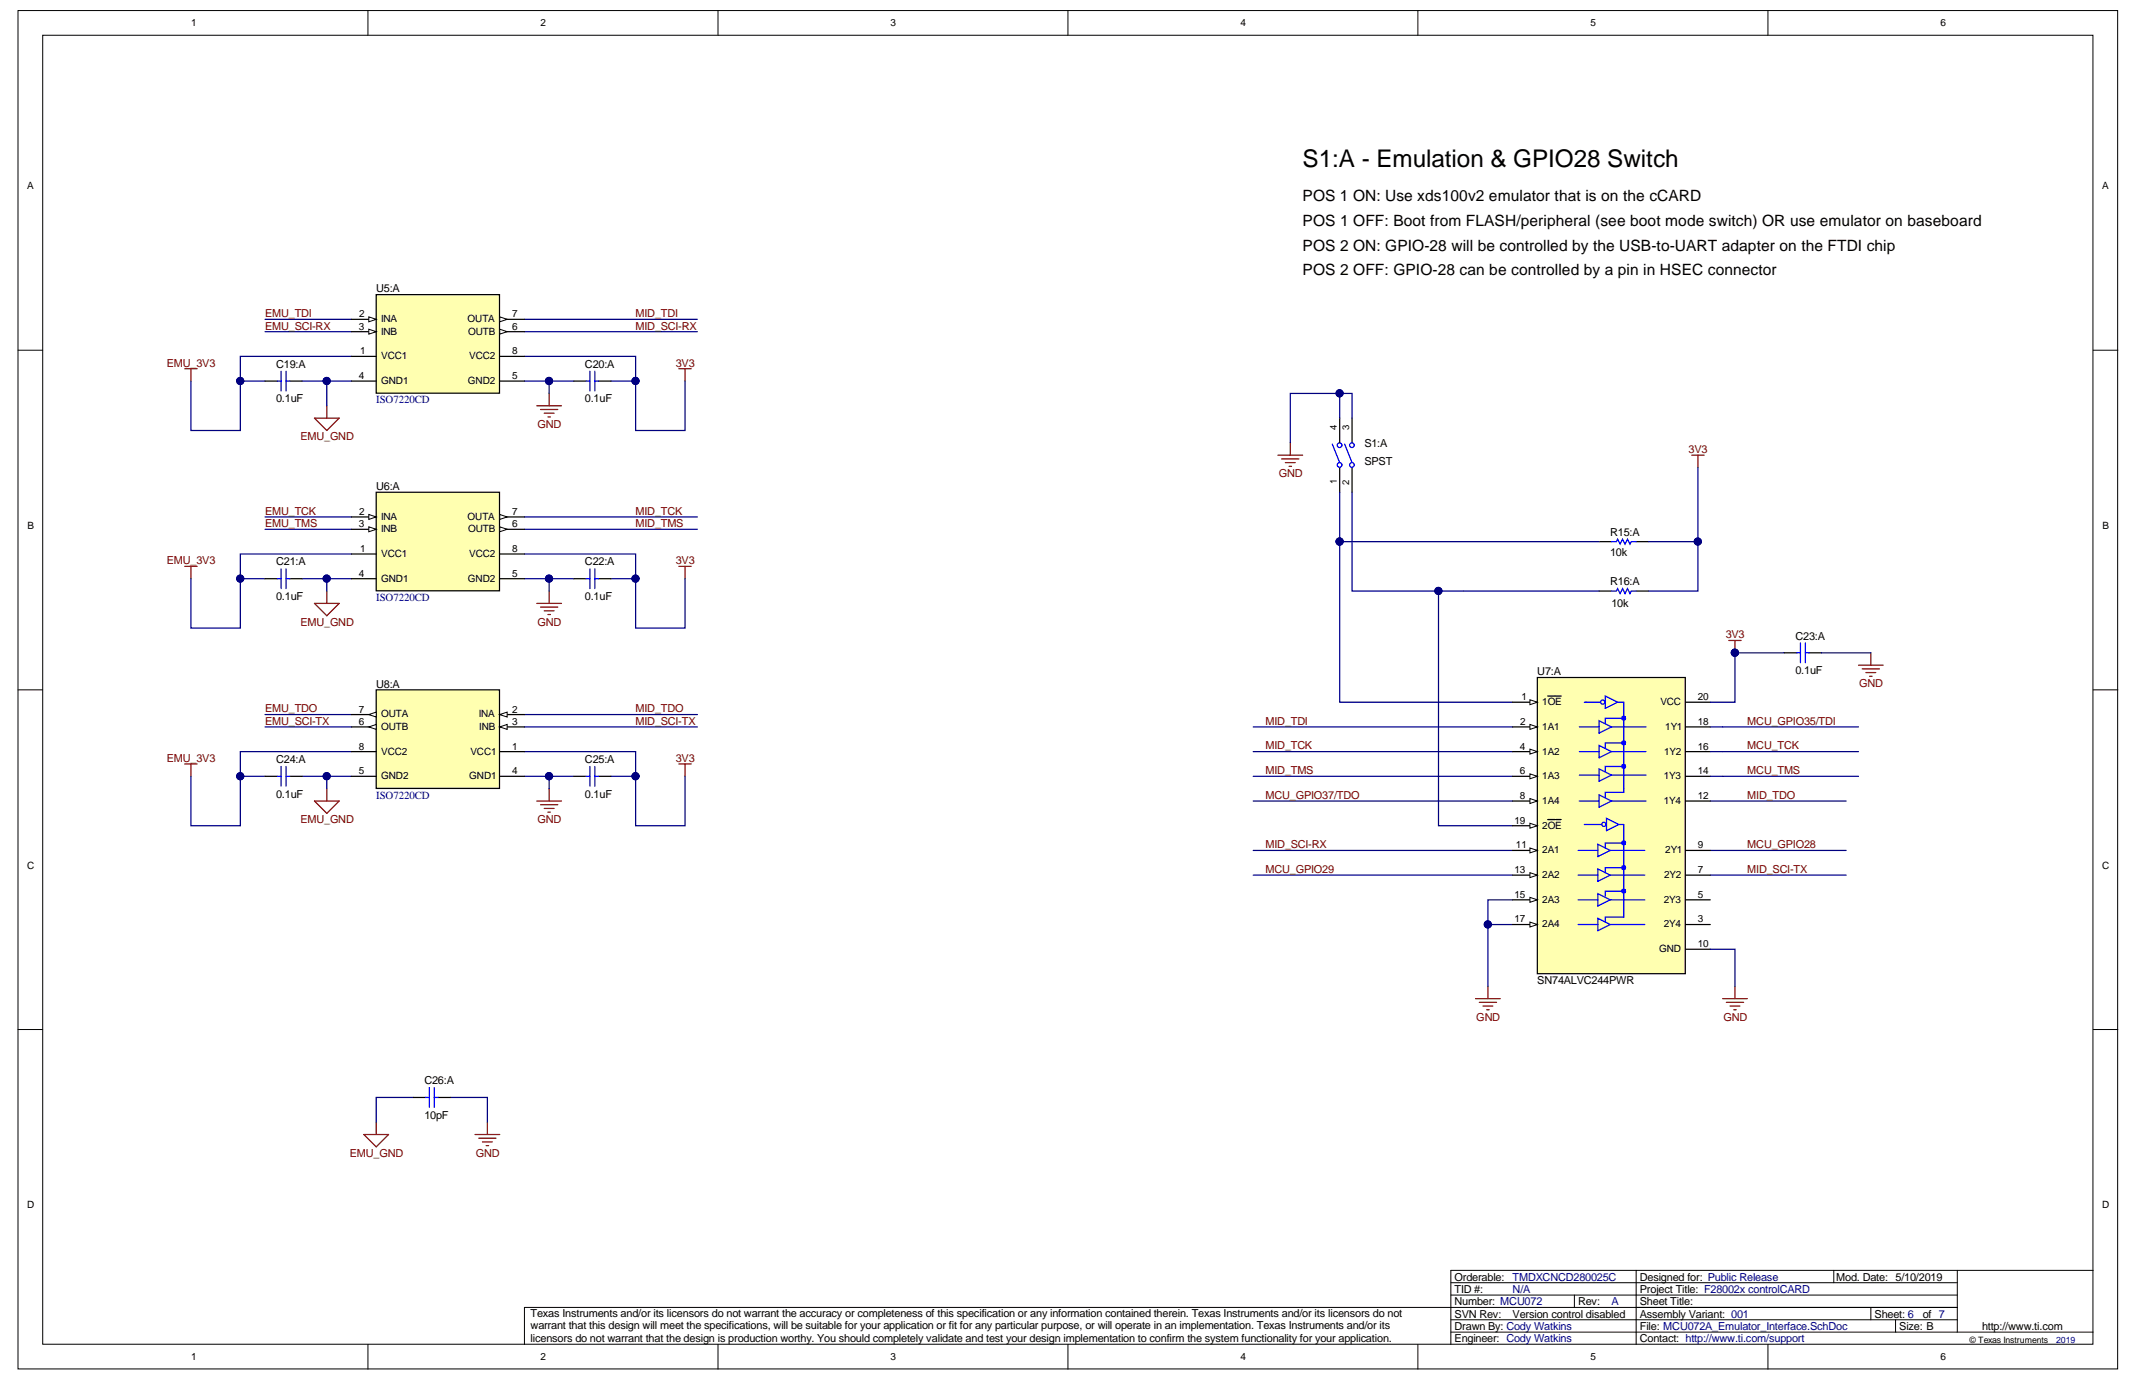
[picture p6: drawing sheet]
<svg xmlns="http://www.w3.org/2000/svg" width="432mm" height="279mm" viewBox="0 0 432 279" stroke-linecap="round" stroke-linejoin="round" font-family="sans-serif">
<g fill="#fff" stroke="#000" stroke-width=".2">
<path d="M3.6 2.1h424.1v274.3h-424.1z"/>
<path d="M8.6 7.1h414.1v264.3h-414.1z"/>
</g>
<g fill="none" stroke="#000" stroke-width=".2">
<path d="M74.3 2.1v5M145 2.1v5M215.7 2.1v5M286.4 2.1v5M357.1 2.1v5M3.6 70.7h5M422.7 70.7h5M3.6 139.3h5M422.7 139.3h5M3.6 207.9h5M422.7 207.9h5M293 259h102.3"/>
<path d="M330.4 256.5h-37.4v15M370.4 256.5v2.5M395.3 256.5v12.5M422.7 256.5h-92.3v15M74.3 271.5v5M145 271.5v5M215.7 271.5v5M286.4 271.5v5M293 269h129.7M293 266.5h102.3M293 261.5h102.3M318 261.5v2.5"/>
<path d="M357.1 271.5v5M377.8 264v2.5M382.8 266.5v2.5M395.3 264h-289.4v7.5"/>
</g>
<g fill="none" stroke="#800000" stroke-width=".25">
<path d="M37.3 74.5h2.5M38.6 74.5v2.4M110.9 79.4v2.5M137.1 74.5h2.5M138.4 74.5v2.4M63.5 84.4h5l-2.5 2.5zM66 81.9v2.5M108.4 81.9h5M109.2 82.7h3.5M109.9 83.4h2M110.7 84.2h.5M258.1 91.9h5"/>
<path d="M258.8 92.7h3.5M259.6 93.4h2M260.3 94.2h.5M260.6 89.4v2.5M341.7 91.9h2.5M342.9 91.9v2.5M37.3 114.4h2.5M38.6 114.4v2.5M66 119.3v2.5M110.9 119.3v2.5M137.1 114.4h2.5M138.4 114.4v2.5"/>
<path d="M63.5 121.8h5l-2.5 2.5zM108.4 121.8h5M109.2 122.6h3.5M109.9 123.3h2M110.7 124.1h.5M37.3 154.3h2.5M38.6 154.3v2.5M66 159.2v2.5M110.9 159.2v2.5M137.1 154.3h2.5M138.4 154.3v2.5M63.5 161.7h5l-2.5 2.5z"/>
<path d="M108.4 161.7h5M109.2 162.5h3.5M109.9 163.2h2M110.7 164h.5M300.5 199.1v2.5M298 201.6h5M298.8 202.4h3.5M299.5 203.1h2M300.3 203.9h.5M73.5 229.1h5l-2.5 2.5zM76 226.6v2.5M95.9 229.1h5"/>
<path d="M96.7 229.8h3.5M97.4 230.6h2M98.2 231.3h.5M98.4 226.6v2.5"/>
</g>
<g fill="none" stroke="#000080" stroke-width=".25">
<path d="M48.5 76.9h5M53.5 64.5h17.5M53.5 67h17.5M61 76.9h5M71 76.9h-5v5M71 72h-22.5v14.9h-9.9v-10M105.9 76.9h5v2.5M105.9 72h22.5v14.9h10v-10M105.9 64.5h34.9M105.9 67h34.9M110.9 76.9h5M123.4 76.9h5"/>
<path d="M270.6 79.4h2.5v5M270.6 84.4v-5h-10v10M273.1 99.4v19.9h49.9M342.9 94.4v15h-10M48.5 116.9h5M53.5 104.4h17.5M53.5 106.9h17.5M61 116.9h5M71 116.9h-5v2.4M71 111.9h-22.5v14.9h-9.9v-9.9M105.9 116.9h5v2.4M105.9 111.9h22.5v14.9h10v-9.9"/>
<path d="M105.9 104.4h34.9M105.9 106.9h34.9M110.9 116.9h5M123.4 116.9h5M270.6 109.4h52.4M290.5 119.3v47.4h15M342.9 109.4v9.9h-10M48.5 156.8h5M53.5 144.3h17.5M53.5 146.8h17.5M61 156.8h5M71 151.8h-22.5v14.9h-9.9v-9.9"/>
<path d="M71 156.8h-5v2.4M105.9 156.8h5v2.4M105.9 151.8h22.5v14.9h10v-9.9M105.9 144.3h34.9M105.9 146.8h34.9M110.9 156.8h5M123.4 156.8h5M253.1 146.8h52.4M253.1 151.8h52.4M253.1 156.8h52.4M347.9 146.8h27.4M347.9 151.8h27.4"/>
<path d="M347.9 156.8h27.4M253.1 176.7h52.4M253.1 171.7h52.4M253.1 161.7h52.4M345.4 176.7h27.5M345.4 171.7h27.5M345.4 161.7h27.5M305.5 186.7h-5v12.4M305.5 181.7h-5v5M83.5 221.6h-7.5v5M91 221.6h7.4v5"/>
</g>
<g fill="#000080" stroke="#000080" stroke-width=".2">
<circle cx="66" cy="76.9" r=".72"/>
<circle cx="66" cy="116.8" r=".72"/>
<circle cx="48.5" cy="76.9" r=".72"/>
<circle cx="48.5" cy="116.8" r=".72"/>
<circle cx="48.5" cy="156.7" r=".72"/>
<circle cx="66" cy="156.7" r=".72"/>
<circle cx="110.9" cy="76.9" r=".72"/>
<circle cx="110.9" cy="116.8" r=".72"/>
<circle cx="110.9" cy="156.7" r=".72"/>
<circle cx="128.3" cy="76.9" r=".72"/>
<circle cx="128.3" cy="116.8" r=".72"/>
<circle cx="128.3" cy="156.7" r=".72"/>
<circle cx="300.5" cy="186.7" r=".72"/>
<circle cx="290.5" cy="119.3" r=".72"/>
<circle cx="270.5" cy="79.4" r=".72"/>
<circle cx="270.5" cy="109.3" r=".72"/>
<circle cx="342.9" cy="109.3" r=".72"/>
</g>
<g fill="none" stroke="#000" stroke-width=".25">
<path d="M53.5 76.9h2.5M58.5 76.9h2.5M115.9 76.9h2.5M120.9 76.9h2.5M270.6 84.4v5M270.6 94.4v5M273.1 84.4v5M273.1 94.4v5M53.5 116.9h2.5M58.5 116.9h2.5M115.9 116.9h2.5M120.9 116.9h2.5"/>
<path d="M323 109.4h2.5M323 119.3h2.5M330.4 109.4h2.5M330.4 119.3h2.5M53.5 156.8h2.5M58.5 156.8h2.5M115.9 156.8h2.5M120.9 156.8h2.5"/>
</g>
<g fill="none" stroke="#00f" stroke-width=".25">
<path d="M56 76.9h.8M56.8 75v3.9M57.8 76.9h.7M57.8 75v3.9M118.4 76.9h.7M119.1 75v3.9M120.1 75v3.9M120.1 76.9h.8M269.1 89.7l1.5 3.7M271.6 89.7l1.5 3.7M56 116.9h.8M56.8 114.9v3.9"/>
<path d="M57.8 116.9h.7M57.8 114.9v3.9M118.4 116.9h.7M119.1 114.9v3.9M120.1 114.9v3.9M120.1 116.9h.8M325.5 109.4h1l.2-.5 .5 1 .5-1 .5 1 .5-1 .5 1 .2-.5h1M325.5 119.3h1l.2-.5 .5 1 .5-1 .5 1 .5-1 .5 1 .2-.5h1M56 156.8h.8M56.8 154.8v3.9M57.8 156.8h.7M57.8 154.8v3.9"/>
<path d="M118.4 156.8h.7M119.1 154.8v3.9M120.1 154.8v3.9M120.1 156.8h.8"/>
<circle cx="270.5" cy="93.9" r=".47"/>
<circle cx="270.5" cy="89.9" r=".47"/>
<circle cx="273" cy="93.9" r=".47"/>
<circle cx="273" cy="89.9" r=".47"/>
</g>
<path d="M76 139.3h24.9v19.9h-24.9z" fill="#ffffb0" stroke="#000" stroke-width=".25"/>
<path d="M100.9 151.8h5M100.9 144.3h5" fill="none" stroke="#000" stroke-width=".25"/>
<path d="M100.9 144.3l1.5-.5v1z" fill="#fff"/>
<path d="M100.9 144.3l1.5-.5v1z" fill="none" stroke="#000" stroke-width=".2"/>
<path d="M100.9 146.8h5" fill="none" stroke="#000" stroke-width=".25"/>
<path d="M100.9 146.8l1.5-.5v1z" fill="#fff"/>
<path d="M100.9 146.8l1.5-.5v1z" fill="none" stroke="#000" stroke-width=".2"/>
<path d="M71 156.8h5M71 146.8h5M100.9 156.8h5" fill="none" stroke="#000" stroke-width=".25"/>
<path d="M74.5 146.8l1.5-.5v1z" fill="#fff"/>
<path d="M74.5 146.8l1.5-.5v1z" fill="none" stroke="#000" stroke-width=".2"/>
<path d="M71 144.3h5" fill="none" stroke="#000" stroke-width=".25"/>
<path d="M74.5 144.3l1.5-.5v1z" fill="#fff"/>
<path d="M74.5 144.3l1.5-.5v1z" fill="none" stroke="#000" stroke-width=".2"/>
<path d="M71 151.8h5" fill="none" stroke="#000" stroke-width=".25"/>
<path d="M76 99.4h24.9v19.9h-24.9z" fill="#ffffb0" stroke="#000" stroke-width=".25"/>
<path d="M71 111.9h5M71 104.4h5" fill="none" stroke="#000" stroke-width=".25"/>
<path d="M74.5 103.9l1.5 .5-1.5 .5z" fill="#fff"/>
<path d="M74.5 103.9l1.5 .5-1.5 .5z" fill="none" stroke="#000" stroke-width=".2"/>
<path d="M71 106.9h5" fill="none" stroke="#000" stroke-width=".25"/>
<path d="M74.5 106.4l1.5 .5-1.5 .5z" fill="#fff"/>
<path d="M74.5 106.4l1.5 .5-1.5 .5z" fill="none" stroke="#000" stroke-width=".2"/>
<path d="M71 116.9h5M100.9 116.9h5M100.9 106.9h5" fill="none" stroke="#000" stroke-width=".25"/>
<path d="M100.9 106.4l1.5 .5-1.5 .5z" fill="#fff"/>
<path d="M100.9 106.4l1.5 .5-1.5 .5z" fill="none" stroke="#000" stroke-width=".2"/>
<path d="M100.9 104.4h5" fill="none" stroke="#000" stroke-width=".25"/>
<path d="M100.9 103.9l1.5 .5-1.5 .5z" fill="#fff"/>
<path d="M100.9 103.9l1.5 .5-1.5 .5z" fill="none" stroke="#000" stroke-width=".2"/>
<path d="M100.9 111.9h5" fill="none" stroke="#000" stroke-width=".25"/>
<path d="M76 59.5h24.9v19.9h-24.9z" fill="#ffffb0" stroke="#000" stroke-width=".25"/>
<path d="M71 72h5M71 64.5h5" fill="none" stroke="#000" stroke-width=".25"/>
<path d="M74.5 64l1.5 .5-1.5 .5z" fill="#fff"/>
<path d="M74.5 64l1.5 .5-1.5 .5z" fill="none" stroke="#000" stroke-width=".2"/>
<path d="M71 67h5" fill="none" stroke="#000" stroke-width=".25"/>
<path d="M74.5 66.5l1.5 .5-1.5 .5z" fill="#fff"/>
<path d="M74.5 66.5l1.5 .5-1.5 .5z" fill="none" stroke="#000" stroke-width=".2"/>
<path d="M71 76.9h5M100.9 76.9h5M100.9 67h5" fill="none" stroke="#000" stroke-width=".25"/>
<path d="M100.9 66.5l1.5 .5-1.5 .5z" fill="#fff"/>
<path d="M100.9 66.5l1.5 .5-1.5 .5z" fill="none" stroke="#000" stroke-width=".2"/>
<path d="M100.9 64.5h5" fill="none" stroke="#000" stroke-width=".25"/>
<path d="M100.9 64l1.5 .5-1.5 .5z" fill="#fff"/>
<path d="M100.9 64l1.5 .5-1.5 .5z" fill="none" stroke="#000" stroke-width=".2"/>
<path d="M100.9 72h5" fill="none" stroke="#000" stroke-width=".25"/>
<path d="M270.6 99.4v42.4h34.9" fill="none" stroke="#000080" stroke-width=".25"/>
<circle cx="270.5" cy="109.3" r=".72" fill="#000080" stroke="#000080" stroke-width=".2"/>
<path d="M310.5 136.8h29.9v59.8h-29.9z" fill="#ffffb0" stroke="#000" stroke-width=".25"/>
<path d="M305.5 141.8h5" fill="none" stroke="#000" stroke-width=".25"/>
<path d="M309 141.3l1.5 .5-1.5 .5z" fill="#fff"/>
<path d="M309 141.3l1.5 .5-1.5 .5z" fill="none" stroke="#000" stroke-width=".2"/>
<path d="M305.5 146.8h5M312.6 140.5h1.5M314.1 140.5h1.2" fill="none" stroke="#000" stroke-width=".25"/>
<path d="M309 146.3l1.5 .5-1.5 .5z" fill="#fff"/>
<path d="M309 146.3l1.5 .5-1.5 .5z" fill="none" stroke="#000" stroke-width=".2"/>
<path d="M305.5 151.8h5M340.4 186.7h5" fill="none" stroke="#000" stroke-width=".25"/>
<path d="M309 151.3l1.5 .5-1.5 .5z" fill="#fff"/>
<path d="M309 151.3l1.5 .5-1.5 .5z" fill="none" stroke="#000" stroke-width=".2"/>
<path d="M305.5 156.8h5M340.4 181.7h5" fill="none" stroke="#000" stroke-width=".25"/>
<path d="M309 156.3l1.5 .5-1.5 .5z" fill="#fff"/>
<path d="M309 156.3l1.5 .5-1.5 .5z" fill="none" stroke="#000" stroke-width=".2"/>
<path d="M305.5 161.7h5M340.4 176.7h5" fill="none" stroke="#000" stroke-width=".25"/>
<path d="M309 161.2l1.5 .5-1.5 .5z" fill="#fff"/>
<path d="M309 161.2l1.5 .5-1.5 .5z" fill="none" stroke="#000" stroke-width=".2"/>
<path d="M305.5 171.7h5M340.4 171.7h5M340.4 191.7h5" fill="none" stroke="#000" stroke-width=".25"/>
<path d="M309 171.2l1.5 .5-1.5 .5z" fill="#fff"/>
<path d="M309 171.2l1.5 .5-1.5 .5z" fill="none" stroke="#000" stroke-width=".2"/>
<path d="M305.5 176.7h5M340.4 161.7h5" fill="none" stroke="#000" stroke-width=".25"/>
<path d="M309 176.2l1.5 .5-1.5 .5z" fill="#fff"/>
<path d="M309 176.2l1.5 .5-1.5 .5z" fill="none" stroke="#000" stroke-width=".2"/>
<path d="M340.4 156.8h5M305.5 181.7h5" fill="none" stroke="#000" stroke-width=".25"/>
<path d="M309 181.2l1.5 .5-1.5 .5z" fill="#fff"/>
<path d="M309 181.2l1.5 .5-1.5 .5z" fill="none" stroke="#000" stroke-width=".2"/>
<path d="M340.4 151.8h5M305.5 186.7h5" fill="none" stroke="#000" stroke-width=".25"/>
<path d="M309 186.2l1.5 .5-1.5 .5z" fill="#fff"/>
<path d="M309 186.2l1.5 .5-1.5 .5z" fill="none" stroke="#000" stroke-width=".2"/>
<path d="M340.4 146.8h5M305.5 166.7h5" fill="none" stroke="#000" stroke-width=".25"/>
<path d="M309 166.2l1.5 .5-1.5 .5z" fill="#fff"/>
<path d="M309 166.2l1.5 .5-1.5 .5z" fill="none" stroke="#000" stroke-width=".2"/>
<path d="M360.4 131.8h2.5M365.4 131.8h2.5M340.4 141.8h5M312.6 165.5h1.5M314.1 165.5h1.2M83.5 221.6h2.5M88.5 221.6h2.5" fill="none" stroke="#000" stroke-width=".25"/>
<g fill="none" stroke="#00f" stroke-width=".25">
<path d="M362.9 131.8h.7M363.6 129.8v4M364.6 129.8v4M364.6 131.8h.8M319 146.8h4M319 151.8h4M319 156.5h4M320 141.8h3.2M323 145.5l2.5 1.3-2.5 1.2zM323 150.5l2.5 1.3-2.5 1.2zM323 155.3l2.5 1.2-2.5 1.3zM324.2 140.5l2.5 1.3-2.5 1.2z"/>
<path d="M325.5 146.8h6.9M325.5 151.8h6.9M325.5 156.5h6.9M326.7 141.8h1.2v18.2h-3.7v1M327.9 145h-3.7v1M327.9 150h-3.7v1M327.9 154.8h-3.7v1M318.7 171.7h4M318.7 176.7h4M319 161.7h4M320 166.5h3.5M322.7 170.5l2.5 1.2-2.5 1.3z"/>
<path d="M322.7 175.5l2.5 1.2-2.5 1.3zM323 160.5l2.5 1.2-2.5 1.3zM324.5 165.2l2.5 1.3-2.5 1.2zM325.2 171.7h7M325.2 176.7h7M325.5 161.7h6.9M327 166.5h.9v18.7h-3.7v1M327.9 170.2h-3.7v1M327.9 175.2h-3.7v1M327.9 179.9h-3.7v1M318.7 181.7h4M318.7 186.7h4"/>
<path d="M322.7 180.4l2.5 1.3-2.5 1.2zM322.7 185.4l2.5 1.3-2.5 1.2zM325.2 181.7h7M325.2 186.7h7M86.7 219.6v4M87.7 219.6v4M86 221.6h.7M87.7 221.6h.8"/>
<circle cx="323.7" cy="141.8" r=".42"/>
<circle cx="323.9" cy="166.5" r=".42"/>
</g>
<g fill="none" stroke="#00f" stroke-width=".75">
<circle cx="327.9" cy="145" r=".12"/>
<circle cx="327.9" cy="150" r=".12"/>
<circle cx="327.9" cy="154.7" r=".12"/>
<circle cx="327.9" cy="179.9" r=".12"/>
<circle cx="327.9" cy="175.2" r=".12"/>
<circle cx="327.9" cy="170.2" r=".12"/>
</g>
<path d="M349.2 129.3h2.4M350.4 129.3v2.5M375.3 134.3h5M376.1 135.1h3.5M376.8 135.8h2M377.6 136.6h.5M377.8 131.8v2.5M350.4 199.1v2.5M347.9 201.6h5M348.7 202.4h3.4M349.4 203.1h2M350.2 203.9h.5" fill="none" stroke="#800000" stroke-width=".25"/>
<circle cx="350.4" cy="131.8" r=".72" fill="#000080" stroke="#000080" stroke-width=".2"/>
<path d="M360.4 131.8h-10v10h-5M367.9 131.8h9.9M345.4 146.8h2.5M345.4 151.8h2.5M345.4 156.8h2.5M345.4 191.7h5v7.4" fill="none" stroke="#000080" stroke-width=".25"/>
<text font-size="4.9" x="263.1" y="33.8">S1:A - Emulation &amp; GPIO28 Switch</text>
<g font-size="3.1">
<text x="263.1" y="40.6">POS 1 ON: Use xds100v2 emulator that is on the cCARD</text>
<text x="263.1" y="45.6">POS 1 OFF: Boot from FLASH/peripheral (see boot mode switch) OR use emulator on baseboard</text>
<text x="263.1" y="50.6">POS 2 ON: GPIO-28 will be controlled by the USB-to-UART adapter on the FTDI chip</text>
<text x="263.1" y="55.6">POS 2 OFF: GPIO-28 can be controlled by a pin in HSEC connector</text>
</g>
<g font-size="2.2">
<text x="76" y="59.1">U5:A</text>
<text x="55.8" y="74.3">C19:A</text>
<text x="118.1" y="74.3">C20:A</text>
<text x="55.8" y="81.3">0.1uF</text>
<text x="118.1" y="81.3">0.1uF</text>
<text x="275.6" y="94">SPST</text>
<text x="275.6" y="90.2">S1:A</text>
<text x="76" y="99">U6:A</text>
<text x="325.2" y="112.2">10k</text>
<text x="325.2" y="108.2">R15:A</text>
<text x="55.8" y="114.2">C21:A</text>
<text x="118.1" y="114.2">C22:A</text>
<text x="325.2" y="118.2">R16:A</text>
<text x="55.8" y="121.2">0.1uF</text>
<text x="118.1" y="121.2">0.1uF</text>
<text x="325.5" y="122.6">10k</text>
<text x="362.6" y="129.1">C23:A</text>
<text x="310.5" y="136.4">U7:A</text>
<text x="362.6" y="136.1">0.1uF</text>
<text x="76" y="138.9">U8:A</text>
<text x="55.8" y="154.1">C24:A</text>
<text x="118.1" y="154.1">C25:A</text>
<text x="55.8" y="161.1">0.1uF</text>
<text x="118.1" y="161.1">0.1uF</text>
<text x="310.5" y="198.7">SN74ALVC244PWR</text>
<text x="85.7" y="218.9">C26:A</text>
<text x="85.7" y="225.9">10pF</text>
<text x="293.8" y="263.6">Number: MCU072</text>
<text x="293.8" y="261.1">TID #:</text>
<text x="293.8" y="258.6">Orderable:</text>
<text x="318.7" y="263.6">Rev:</text>
<text x="331.2" y="263.6">Sheet Title:</text>
<text x="331.2" y="261.1">Project Title: F28002x controlCARD</text>
<text x="331.2" y="258.6">Designed for: Public Release</text>
<text x="370.9" y="258.6">Mod. Date: 5/10/2019</text>
<text x="107.2" y="266">Texas Instruments and/or its licensors do not warrant the accuracy or completeness of this specification or any information contained therein. Texas Instruments and/or its licensors do not</text>
<text x="107.2" y="268.4">warrant that this design will meet the specifications, will be suitable for your application or fit for any particular purpose, or will operate in an implementation. Texas Instruments and/or its</text>
<text x="293.8" y="268.5">Drawn By: Cody Watkins</text>
<text x="293.8" y="266">SVN Rev:</text>
<text x="305.5" y="266">Version control disabled</text>
<text x="331.2" y="268.5">File: MCU072A_Emulator_Interface.SchDoc</text>
<text x="331.2" y="266">Assembly Variant: 001</text>
<text x="378.6" y="266">Sheet: 6</text>
<text x="383.6" y="268.5">Size: B</text>
<text x="388.3" y="266">of 7</text>
<text x="400.3" y="268.5">http://www.ti.com</text>
<text x="107.2" y="270.9">licensors do not warrant that the design is production worthy. You should completely validate and test your design implementation to confirm the system functionality for your application.</text>
<text x="293.8" y="271">Engineer: Cody Watkins</text>
<text x="331.2" y="271">Contact: http://www.ti.com/support</text>
</g>
<g font-size="2.2" fill="#800000">
<text x="53.5" y="64">EMU_TDI</text>
<text x="128.4" y="64">MID_TDI</text>
<text x="53.5" y="66.5">EMU_SCI-RX</text>
<text x="128.4" y="66.5">MID_SCI-RX</text>
<text x="33.7" y="74">EMU_3V3</text>
<text x="136.5" y="74">3V3</text>
<text x="60.7" y="88.9">EMU_GND</text>
<text x="108.6" y="86.4">GND</text>
<text x="341" y="91.5">3V3</text>
<text x="258.2" y="96.4">GND</text>
<text x="53.5" y="103.9">EMU_TCK</text>
<text x="53.5" y="106.4">EMU_TMS</text>
<text x="128.4" y="103.9">MID_TCK</text>
<text x="128.4" y="106.4">MID_TMS</text>
<text x="33.7" y="113.9">EMU_3V3</text>
<text x="136.5" y="113.9">3V3</text>
<text x="60.7" y="126.3">EMU_GND</text>
<text x="108.6" y="126.3">GND</text>
<text x="348.5" y="128.9">3V3</text>
<text x="53.5" y="143.8">EMU_TDO</text>
<text x="128.4" y="143.8">MID_TDO</text>
<text x="375.5" y="138.8">GND</text>
<text x="53.5" y="146.3">EMU_SCI-TX</text>
<text x="128.4" y="146.3">MID_SCI-TX</text>
<text x="255.6" y="146.3">MID_TDI</text>
<text x="352.9" y="146.3">MCU_GPIO35/TDI</text>
<text x="33.7" y="153.8">EMU_3V3</text>
<text x="136.5" y="153.8">3V3</text>
<text x="255.6" y="151.3">MID_TCK</text>
<text x="352.9" y="151.3">MCU_TCK</text>
<text x="255.6" y="156.3">MID_TMS</text>
<text x="255.6" y="161.3">MCU_GPIO37/TDO</text>
<text x="352.9" y="161.3">MID_TDO</text>
<text x="352.9" y="156.3">MCU_TMS</text>
<text x="60.7" y="166.2">EMU_GND</text>
<text x="108.6" y="166.2">GND</text>
<text x="255.6" y="171.3">MID_SCI-RX</text>
<text x="352.9" y="171.3">MCU_GPIO28</text>
<text x="255.6" y="176.3">MCU_GPIO29</text>
<text x="352.9" y="176.3">MID_SCI-TX</text>
<text x="298.2" y="206.1">GND</text>
<text x="348.1" y="206.1">GND</text>
<text x="70.6" y="233.6">EMU_GND</text>
<text x="96.1" y="233.6">GND</text>
</g>
<g font-size="2.2" fill="#000080">
<text x="76" y="81.5">ISO7220CD</text>
<text x="76" y="121.4">ISO7220CD</text>
<text x="76" y="161.3">ISO7220CD</text>
<text x="305.5" y="261.1">N/A</text>
<text x="305.5" y="258.6">TMDXCNCD280025C</text>
<text x="325.5" y="263.6">A</text>
</g>
<g font-size="2">
<text x="38.6" y="5.3">1</text>
<text x="109.2" y="5.3">2</text>
<text x="179.8" y="5.3">3</text>
<text x="250.5" y="5.3">4</text>
<text x="321.2" y="5.3">5</text>
<text x="391.9" y="5.3">6</text>
<text x="5.5" y="38.3">A</text>
<text x="424.6" y="38.3">A</text>
<text x="72.5" y="64.1">2</text>
<text x="77" y="65.1">INA</text>
<text x="94.4" y="65.1">OUTA</text>
<text x="103.4" y="64.1">7</text>
<text x="72.5" y="66.6">3</text>
<text x="72.8" y="71.5">1</text>
<text x="77" y="67.6">INB</text>
<text x="94.5" y="67.6">OUTB</text>
<text x="103.4" y="66.6">6</text>
<text x="103.4" y="71.5">8</text>
<text x="72.5" y="76.5">4</text>
<text x="77" y="72.5">VCC1</text>
<text x="77" y="77.5">GND1</text>
<text x="94.5" y="77.5">GND2</text>
<text x="94.8" y="72.5">VCC2</text>
<text x="103.4" y="76.5">5</text>
<text x="5.5" y="106.8">B</text>
<text x="72.5" y="106.5">3</text>
<text x="72.5" y="104">2</text>
<text x="77" y="105">INA</text>
<text x="77" y="107.5">INB</text>
<text x="94.4" y="105">OUTA</text>
<text x="94.5" y="107.5">OUTB</text>
<text x="103.4" y="106.5">6</text>
<text x="103.4" y="104">7</text>
<text x="424.6" y="106.8">B</text>
<text x="72.8" y="111.4">1</text>
<text x="77" y="112.4">VCC1</text>
<text x="94.8" y="112.4">VCC2</text>
<text x="103.4" y="111.4">8</text>
<text x="72.5" y="116.4">4</text>
<text x="77" y="117.4">GND1</text>
<text x="94.5" y="117.4">GND2</text>
<text x="103.4" y="116.4">5</text>
<text x="72.5" y="143.9">7</text>
<text x="103.4" y="143.9">2</text>
<text x="307.3" y="141.4">1</text>
<text x="311.5" y="142.4">1OE</text>
<text x="335.3" y="142.4">VCC</text>
<text x="342.9" y="141.4">20</text>
<text x="72.5" y="146.4">6</text>
<text x="77" y="147.4">OUTB</text>
<text x="77" y="144.9">OUTA</text>
<text x="96.7" y="144.9">INA</text>
<text x="96.8" y="147.4">INB</text>
<text x="103.4" y="146.4">3</text>
<text x="307" y="146.4">2</text>
<text x="311.5" y="147.4">1A1</text>
<text x="336.3" y="147.4">1Y1</text>
<text x="342.9" y="146.4">18</text>
<text x="72.5" y="151.3">8</text>
<text x="77" y="152.3">VCC2</text>
<text x="95" y="152.3">VCC1</text>
<text x="103.4" y="151.3">1</text>
<text x="307" y="151.3">4</text>
<text x="311.5" y="152.3">1A2</text>
<text x="336.1" y="152.3">1Y2</text>
<text x="342.9" y="151.3">16</text>
<text x="72.5" y="156.3">5</text>
<text x="77" y="157.3">GND2</text>
<text x="94.8" y="157.3">GND1</text>
<text x="103.4" y="156.3">4</text>
<text x="307" y="156.3">6</text>
<text x="307" y="161.3">8</text>
<text x="311.5" y="157.3">1A3</text>
<text x="336" y="157.3">1Y3</text>
<text x="342.9" y="161.3">12</text>
<text x="342.9" y="156.3">14</text>
<text x="305.9" y="166.3">19</text>
<text x="311.5" y="162.3">1A4</text>
<text x="311.5" y="167.3">2OE</text>
<text x="336" y="162.3">1Y4</text>
<text x="306.2" y="171.3">11</text>
<text x="311.5" y="172.3">2A1</text>
<text x="336.3" y="172.3">2Y1</text>
<text x="342.9" y="171.3">9</text>
<text x="5.5" y="175.4">C</text>
<text x="305.9" y="176.3">13</text>
<text x="311.5" y="177.3">2A2</text>
<text x="336.1" y="177.3">2Y2</text>
<text x="342.9" y="176.3">7</text>
<text x="424.6" y="175.4">C</text>
<text x="305.9" y="181.3">15</text>
<text x="311.5" y="182.3">2A3</text>
<text x="336" y="182.3">2Y3</text>
<text x="342.9" y="181.3">5</text>
<text x="305.9" y="186.3">17</text>
<text x="311.5" y="187.3">2A4</text>
<text x="336" y="187.3">2Y4</text>
<text x="342.9" y="186.3">3</text>
<text x="342.9" y="191.3">10</text>
<text x="335.1" y="192.2">GND</text>
<text x="5.5" y="244">D</text>
<text x="424.6" y="244">D</text>
<text x="38.6" y="274.7">1</text>
<text x="109.2" y="274.7">2</text>
<text x="179.8" y="274.7">3</text>
<text x="250.5" y="274.7">4</text>
<text x="321.2" y="274.7">5</text>
<text x="391.9" y="274.7">6</text>
</g>
<g font-size="1.9">
<text x="270" y="86.9" transform="rotate(-90 270 86.9)">4</text>
<text x="272.5" y="86.9" transform="rotate(-90 272.5 86.9)">3</text>
<text x="270" y="97.7" transform="rotate(-90 270 97.7)">1</text>
<text x="272.5" y="97.9" transform="rotate(-90 272.5 97.9)">2</text>
</g>
<text font-size="1.8" x="397.8" y="271.1">© Texas Instruments</text>
<text font-size="1.8" fill="#000080" x="415.3" y="271.1">2019</text>
</svg>
